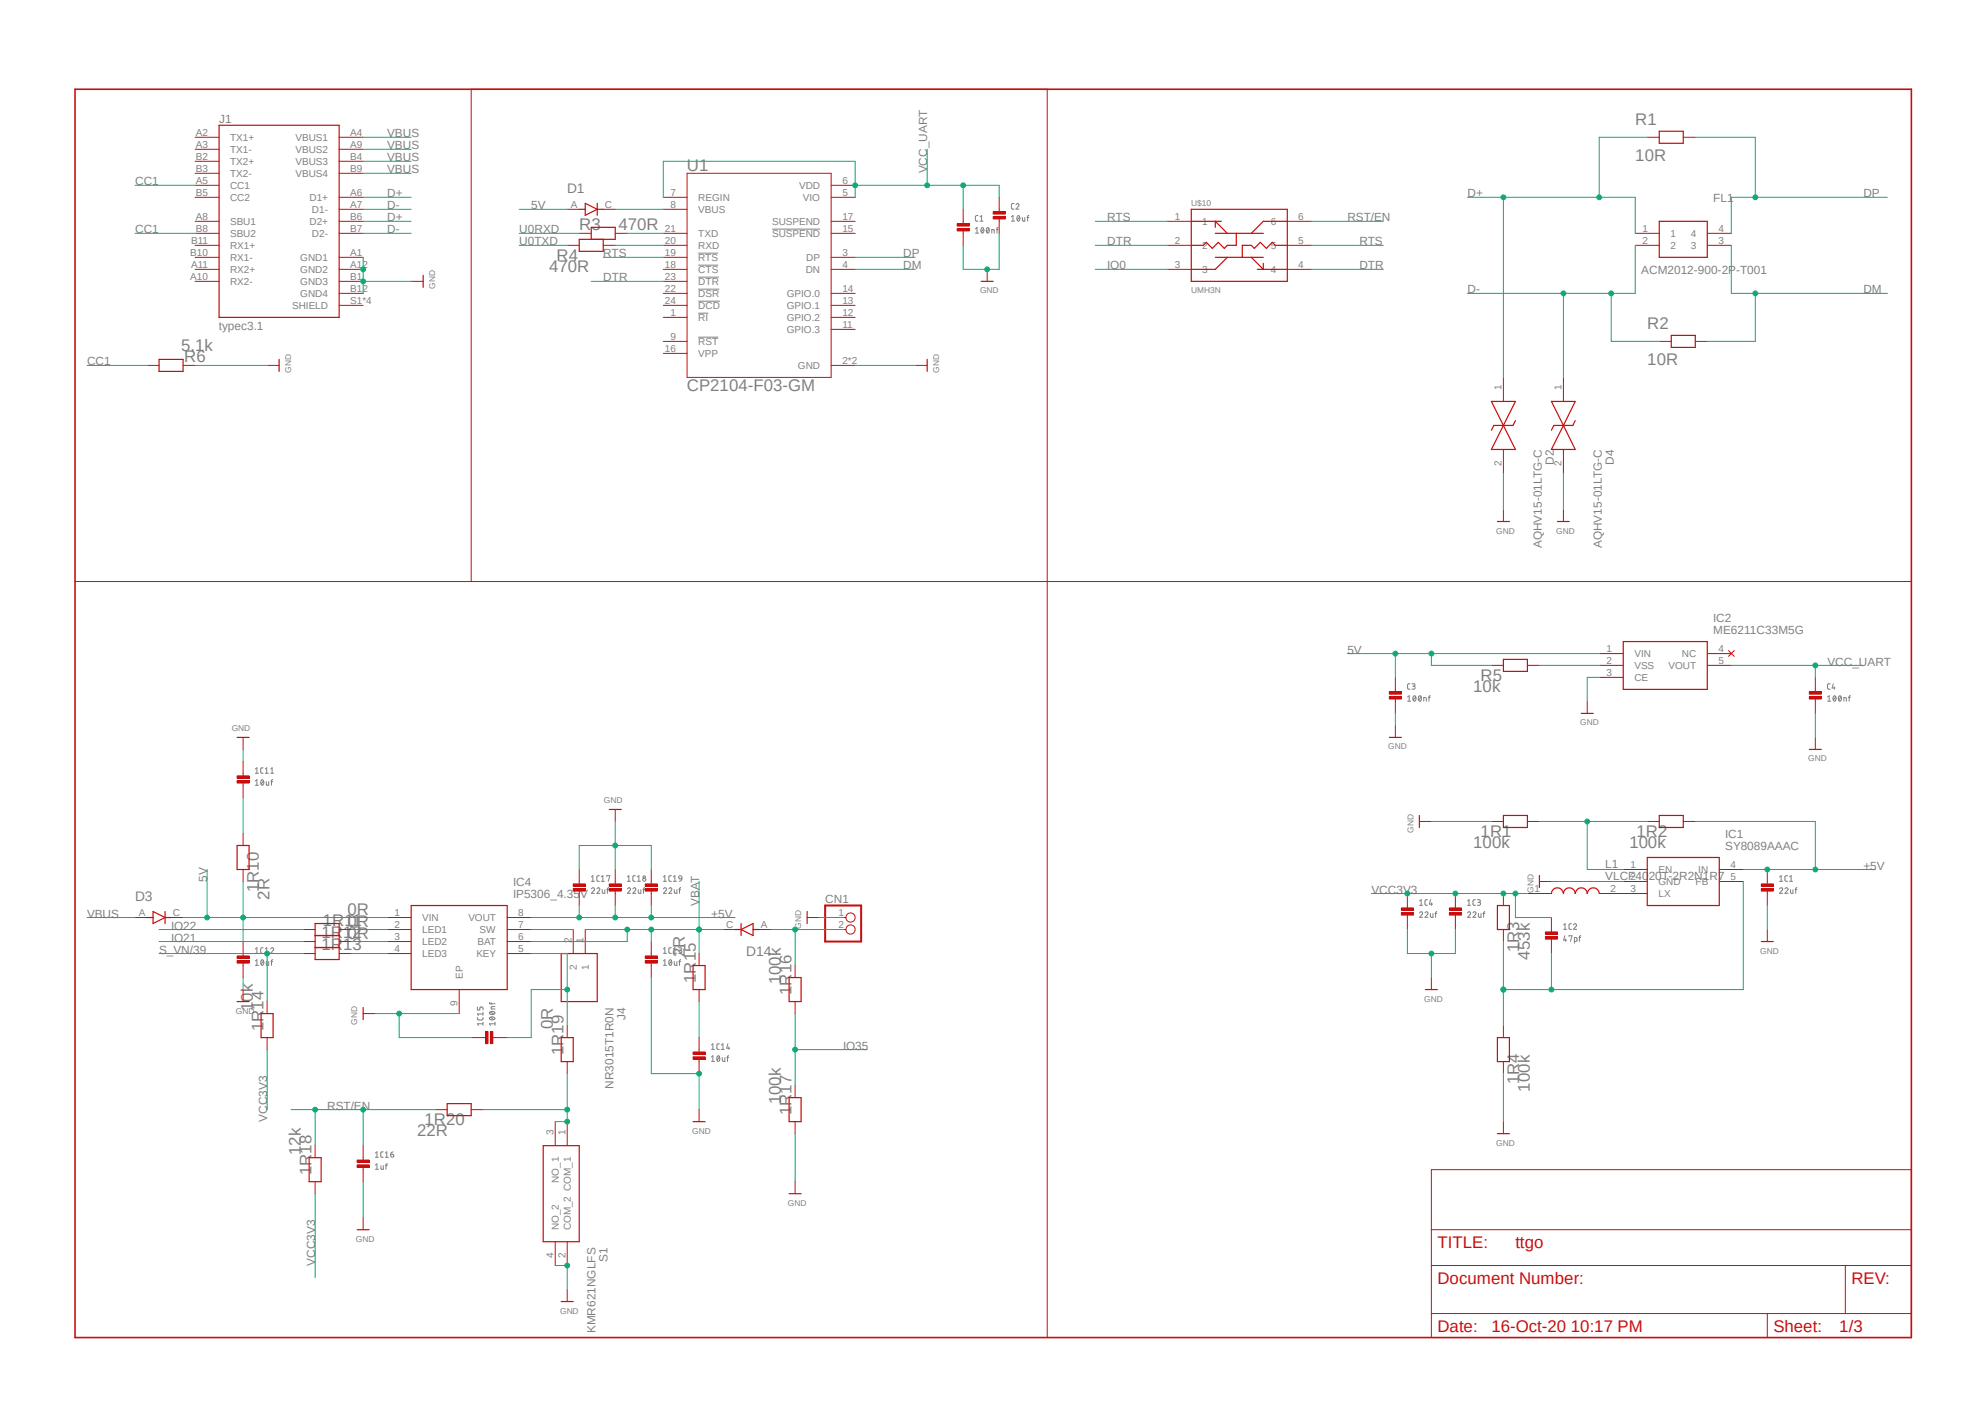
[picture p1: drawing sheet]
<svg xmlns="http://www.w3.org/2000/svg" width="420mm" height="297mm" viewBox="0 0 420 297" stroke-linecap="round" stroke-linejoin="round" font-family="sans-serif">
<path d="M15.4 18.6l389.4 264.9M404.8 18.6l-389.4 264.9" fill="none" stroke="#fff" stroke-width=".21"/>
<g fill="none" stroke="#808080" stroke-width=".21">
<path d="M147.7 56.1h4.3M147.7 53.6h4.2M147.7 58.6h4.4M163.4 48.5h10.1M206.4 48.4l.3-.3v1.2M206.4 49.3h.7M206.9 45.6l-.4 .1-.1 .2v.8l.5 .1M207.3 46.8h.7M207.3 45.9l.4-.3v1.2M207.7 48.2a.56 .56 0 0 1 .5 .5 .56 .56 0 0 1-.5 .6l-.2-.6zM208.1 48.4l-.5 .7M208.9 48.2a.56 .56 0 0 1 .4 .5 .56 .56 0 0 1-.4 .6l-.2-.6z"/>
<path d="M209.3 48.4l-.6 .7M209.8 49.3v-.7h.5l.1 .7M210.8 48.6h.4M211.2 48.1l-.3 .2v1M214 45.9l.3-.3v1.2M214 46.8h.7M214.5 43.1h-.4l-.1 .2v.8l.5 .1M215 43.3l.2-.2h.3l.1 .4-.6 .7h.6M215.3 45.6a.56 .56 0 0 1 .5 .6 .56 .56 0 0 1-.5 .5l-.2-.5zM215.7 45.9l-.5 .6M216.3 46v.6l.2 .2h.3v-.8M217.3 46h.4"/>
<path d="M217.7 45.6l-.3 .2v1M147.7 61.2h4.5M147.7 63.7h4.6M147.7 71.3h4.3M147.7 66.3h2.2M297.8 147.4l.4-.2v1.1M297.8 148.3h.6M298.3 144.7h-.4l-.1 .2 .1 .8 .4 .1M298.7 144.7h.5l.2 .1-.1 .3-.4 .1M299 147.3l.1-.1a.57 .57 0 0 1 .6 .5 .57 .57 0 0 1-.4 .6l-.3-.3zM299.1 145.2a.32 .32 0 0 1 .3 .3 .32 .32 0 0 1-.3 .3h-.4M299.6 147.4l-.6 .7"/>
<path d="M300.3 147.2a.57 .57 0 0 1 .5 .5 .57 .57 0 0 1-.4 .6l-.3-.3zM300.7 147.4l-.6 .7M301.2 148.3v-.7h.5l.1 .7M302.2 147.6h.4M302.6 147.2l-.3 .2v.9M386.7 148.3h.6M386.7 147.4l.3-.2v1.1M387.2 144.7h-.4l-.1 .2v.8l.5 .1M387.9 144.7l-.3 .8h.7M387.9 147.3l.1-.1a.53 .53 0 0 1 .5 .6 .53 .53 0 0 1-.5 .5l-.2-.6zM388.1 145.3v.5M388.4 147.4l-.5 .7"/>
<path d="M389.2 147.2a.53 .53 0 0 1 .4 .6 .53 .53 0 0 1-.4 .5l-.2-.6zM389.6 147.4l-.6 .7M390.1 148.3v-.7h.5l.1 .7M391.1 147.6h.4M391.5 147.2l-.3 .2v.9M54 165.2l.4-.3v1.2M54 162.7l.4-.3v1.2M54 166.1h.7M54 163.6h.7M55.2 165.1l.3-.2a.61 .61 0 0 1 .3 .6 .61 .61 0 0 1-.4 .6l-.2-.6zM55.7 162.4l-.5 .1v.2v.7l.5 .2M55.8 165.2l-.6 .7"/>
<path d="M56.1 163.6h.7M56.1 162.7l.3-.3v1.2M56.3 165.4v.6l.2 .1h.4v-.7M57.3 163.6h.6M57.3 162.7l.3-.3v1.2M57.3 165.4h.4M57.7 164.9l-.3 .2v1M125.1 188a.33 .33 0 0 1 .5-.2 .33 .33 0 0 1 .1 .5l-.6 .7h.7M125.1 186.4h.7M125.1 185.5l.3-.2v1.1M126.3 188a.33 .33 0 0 1 .5-.2 .33 .33 0 0 1 0 .5l-.5 .7h.6M126.8 185.3h-.3l-.2 .2v.8l.5 .1"/>
<path d="M127.2 186.4h.7M127.2 185.5l.4-.2v1.1M127.4 188.2v.6l.2 .2h.4v-.8M128.4 185.4v-.1h.6l-.3 1.1M128.4 188.2h.4M128.8 187.8l-.3 .2v1M132.8 188a.33 .33 0 0 1 .4-.2 .33 .33 0 0 1 .1 .5l-.5 .7h.6M132.8 186.4h.6M132.8 185.5l.3-.2v1.1M133.9 188a.33 .33 0 0 1 .5-.2 .33 .33 0 0 1 .1 .5l-.6 .7h.6M134.4 185.3h-.5v.2v.8l.5 .1M134.8 186.4h.7"/>
<path d="M134.8 185.5l.4-.2v1.1M135 188.2v.6l.3 .2h.3v-.8M136 188.2h.4M136.4 187.8l-.3 .2v1M140.4 188a.33 .33 0 0 1 .5-.2 .33 .33 0 0 1 0 .5l-.5 .7h.6M140.4 185.5l.3-.2v1.1M140.4 186.4h.6M141.5 188a.33 .33 0 0 1 .5-.2 .33 .33 0 0 1 .1 .5l-.6 .7h.7M142 185.3h-.4l-.1 .2v.8l.5 .1M142.5 186.4h.6M142.5 185.5l.3-.2v1.1M142.7 188.2v.6l.2 .2h.3v-.8"/>
<path d="M143.6 185.4a.34 .34 0 0 1 .4-.1 .34 .34 0 0 1 .3 .3v.3h-.5l-.2-.1zM143.6 188.2h.4M144 187.8l-.2 .2v1M144.3 185.9l-.2 .4-.4 .1M300.4 193.1a.33 .33 0 0 1 .4-.2 .33 .33 0 0 1 .1 .5l-.5 .7h.6M300.4 191.5h.6M300.4 190.6l.3-.3v1.2M301.5 193.1a.33 .33 0 0 1 .5-.2 .33 .33 0 0 1 0 .5l-.5 .7h.6M302 190.3l-.4 .1-.1 .2v.8l.5 .1M302.6 193.3v.5l.3 .3h.3v-.8M302.7 190.3l-.3 1h.7M302.9 191v.5"/>
<path d="M303.6 193.3h.4M304 192.9l-.3 .2v1M310.5 193.1a.33 .33 0 0 1 .5-.2 .33 .33 0 0 1 .1 .5l-.6 .7h.6M310.5 190.6l.3-.3v1.2M310.5 191.5h.6M311.7 193.1a.33 .33 0 0 1 .4-.2 .33 .33 0 0 1 .1 .5l-.5 .7h.6M312.2 190.3l-.5 .1v.2v.8l.5 .1M312.6 190.3l.5 .1 .1 .1-.1 .3-.4 .1M312.8 193.3v.5l.2 .3h.4v-.8M312.9 190.9h.2a.31 .31 0 0 1 .2 .4 .31 .31 0 0 1-.4 .2h-.3M313.8 193.3h.4M314.2 192.9l-.3 .2v1"/>
<path d="M330.8 195.7l.3-.3v1.2M330.8 196.6h.7M331.1 198l-.3 .9h.7M331.3 198.6v.5M332 198.1v-.1h.6l-.3 1.1M332.5 195.4l-.5 .1v.2v.8l.5 .1M332.9 195.7a.33 .33 0 0 1 .5-.3 .33 .33 0 0 1 .1 .6l-.6 .6h.7M333.1 199.1h.5l.1-.6-.2-.2h-.4v1.2M334.1 198.3h.3M334.4 198l-.2 .2v.9M376.5 188a.33 .33 0 0 1 .5-.2 .33 .33 0 0 1 .1 .5l-.6 .7h.7M376.5 185.5l.4-.2v1.1"/>
<path d="M376.5 186.4h.7M377.7 188a.33 .33 0 0 1 .4-.2 .33 .33 0 0 1 .1 .5l-.5 .7h.6M378.2 185.3h-.5v.2v.8l.5 .1M378.6 186.4h.7M378.6 185.5l.4-.2v1.1M378.8 188.2v.6l.3 .2h.2v-.8M379.8 188.2h.4M380.2 187.8l-.3 .2v1M54 200.7l.4-.2v1.2M54 203.3l.4-.3v1.2M54 204.2h.7M54 201.7h.7"/>
<path d="M55.2 203.2l.2-.1a.56 .56 0 0 1 .4 .5 .56 .56 0 0 1-.4 .6l-.2-.6zM55.7 200.5h-.3l-.2 .2v.8l.5 .2M55.8 203.3l-.6 .7M56.1 200.7l.3-.2v1.2M56.1 201.7h.7M56.3 203.4v.7l.2 .1h.4v-.8M57.3 200.7l.1-.2h.4l.1 .4-.6 .8h.6M57.3 203.4h.4M57.7 203l-.3 .2v1M101 215.3l.1 .4 .2 .1 .7-.1 .2-.4M101 213v.7h.5l.1-.6 .2-.1 .4 .1v.6M102.2 216.6h-1.2l.3 .3"/>
<path d="M102.2 214.2v.6M102.2 216.2v.7M102.2 214.5h-1.2l.3 .3M103.5 212.1l.3 .2h.9M103.6 215.3l.5-.2 .6 .3a.61 .61 0 0 1-.6 .4 .61 .61 0 0 1-.5-.5zM103.6 214.2l.5-.2 .6 .3a.61 .61 0 0 1-.6 .3 .61 .61 0 0 1-.5-.4zM103.8 215.2l.6 .5M103.8 214l.6 .5M103.9 212.1v.4M104.7 212.9h-.6l-.2 .2v.3h.8M104.7 216.6h-1.2l.3 .3M104.7 216.2v.7"/>
<path d="M140.4 204.2h.6M140.4 203.3l.3-.3v1.2M140.4 200.7l.3-.2v1.2M140.4 201.7h.6M141.7 203.1l.1-.1a.69 .69 0 0 1 0 1.2l-.3-.4zM142 200.5l-.4 .1-.1 .1v.8l.5 .2M142.1 203.3l-.5 .7M142.5 201.7h.6M142.5 200.7l.3-.2v1.2M142.7 203.4v.6l.2 .2h.3v-.8M143.6 200.5l.6 .2-.1 .3h-.4M143.6 203.4h.4"/>
<path d="M143.9 201a.34 .34 0 0 1 .4 .3 .34 .34 0 0 1-.4 .4h-.3M144 203l-.2 .2v1M150.5 223.6l.3-.2v1.1M150.5 221.1l.3-.3v1.2M150.5 224.5h.7M150.5 222h.7M151.8 223.4h.2a.69 .69 0 0 1 0 1.1l-.3-.3zM152.2 220.8l-.5 .1v.2v.8l.5 .1M152.2 223.6l-.5 .6M152.6 222h.6M152.6 221.1l.4-.3v1.2M152.8 223.7v.6l.2 .2h.4v-.8"/>
<path d="M153.8 223.7h.4M154 220.8l-.2 .9h.6M154.2 223.4l-.3 .2v.9M154.2 221.4v.6M79.4 246.5l.4-.3v1.2M79.4 243.9l.4-.2v1.1M79.4 247.4h.7M79.4 244.8h.7M80.6 246.6l.1 .8h.4v-.8M81.1 243.7h-.3l-.2 .2v.8l.5 .1M81.5 246.6h.5M81.5 244.8h.7"/>
<path d="M81.5 243.9l.3-.2v1.1M82 246.2l-.3 .2v1M82.7 244.2h.4a.33 .33 0 0 1 .2 .3 .33 .33 0 0 1-.3 .3 .33 .33 0 0 1-.3-.3zM83.2 243.7l-.5 .2v.3"/>
<circle cx="136.3" cy="185.5" r=".25"/>
<circle cx="136.3" cy="186.1" r=".33"/>
</g>
<g fill="none" stroke="#c90d0c" stroke-width=".21">
<path d="M41.3 29h5.1M41.3 31.6h5.1M41.3 39.2h5.1M41.3 34.1h5.1M41.3 36.7h5.1M71.8 29h5M71.8 31.6h5M71.8 34.1h5M71.8 36.7h5M145.4 36.7h30.5v43.1h-30.5zM175.9 39.2h5M348.5 29h2.6"/>
<path d="M356.2 29h2.5M41.3 54.4h5.1M41.3 41.7h5.1M41.3 46.8h5.1M41.3 59.5h5.1M41.3 57h5.1M41.3 49.4h5.1M41.3 51.9h5.1M71.8 54.4h5M71.8 41.7h5M71.8 44.3h5M71.8 46.8h5"/>
<path d="M71.8 59.5h5M71.8 57h5M71.8 49.4h5M120 44.3h2.6M127.6 44.3h2.6M140.3 54.4h5.1M140.3 41.7h5.1M140.3 44.3h5.1M140.3 59.5h5.1M140.3 57h5.1M140.3 49.4h5.1M140.3 51.9h5.1"/>
<path d="M175.9 54.4h5M175.9 41.7h5M175.9 46.8h5M175.9 57h5M175.9 49.4h5M211.4 44.3v.7M211.4 46.1v.7M346 49.4h5.1M346 51.9h5.1M361.2 49.4h5.1M361.2 51.9h5.1M71.8 62.1h5"/>
<path d="M71.8 64.6h5M140.3 62.1h5.1M140.3 64.6h5.1M140.3 67.1h5.1M140.3 74.8h5.1M140.3 72.2h5.1M175.9 62.1h5M175.9 64.6h5M175.9 77.3h5M175.9 67.1h5M175.9 69.7h5M318.1 79.8v5.1"/>
<path d="M330.8 79.8v5.1M351.1 72.2h2.5M358.7 72.2h2.5M318.1 95.1v5.1M330.8 95.1v5.1M318.1 107.8v2.5M330.8 107.8v2.5M15.9 123h388.5M99.7 123v-104.1h121.9v264.1M343.5 183.9h5M343.5 186.5h5M343.5 189h5"/>
<path d="M363.8 183.9h5.1M363.8 186.5h5.1M117.5 237.3v5.1M120 237.3v5.1M117.5 262.7v5M120 262.7v5"/>
</g>
<g fill="none" stroke="#c90d0c" stroke-width=".25">
<path d="M46.4 26.5h25.4v40.6h-25.4zM351.1 27.8h5.1v2.5h-5.1zM122.6 44.3h1.2M123.8 43l2.6 1.3-2.6 1.3zM126.4 43v2.6M126.4 44.3h1.2M351.1 46.8h10.1v7.6h-10.1zM353.6 71h5.1v2.5h-5.1zM315.6 84.9l5 10.2h-5l5-10.2zM320.6 89l-.5 1h-4l-.5 1M328.3 84.9h5l-2.5 5.1zM330.8 90l2.5 5.1h-5z"/>
<path d="M333.3 89l-.5 1h-4l-.5 1M316.8 110.3h2.6M329.5 110.3h2.5M348.5 181.4h15.3v10.2h-15.3zM114.9 242.4h7.7v20.3h-7.7z"/>
</g>
<path d="M210.1 45.8h2.6v.5h-2.6z" fill-rule="evenodd" fill="#c90d0c"/>
<path d="M210.1 45.8h2.6v.5h-2.6z" fill="none" stroke="#c90d0c" stroke-width=".21"/>
<path d="M210.1 44.8h2.6v.5h-2.6z" fill-rule="evenodd" fill="#c90d0c"/>
<g fill="none" stroke="#c90d0c" stroke-width=".21">
<path d="M87 59.5h2.5M120 51.9h2.6M122.6 49.4h2.5M127.6 51.9h2.6M130.2 49.4h2.5M208.9 57v2.5M210.1 44.8h2.6v.5h-2.6zM211.4 41.7v2.6M211.4 46.8v2.6M247 51.9h5.1M247 46.8h5.1M247 57h5.1"/>
<path d="M272.4 51.9h5.1M272.4 46.8h5.1M272.4 57h5.1M31.1 77.3h2.6M38.7 77.3h2.6M56.5 77.3h2.6M193.6 77.3h2.6M338.4 138.3h5.1M361.2 138.3h5.1M365.7 137.6l1.2 1.3M366.9 137.6l-1.2 1.3M295.2 153.5v2.5"/>
<path d="M315.6 140.8h2.5M323.2 140.8h2.5M335.8 148.4v2.5M338.4 140.8h5.1M338.4 143.3h5.1M361.2 140.8h5.1M384.1 156v2.5M315.6 173.8h2.5M323.2 173.8h2.5M348.5 173.8h2.6M356.2 173.8h2.5M307.9 191.6v.7"/>
<path d="M307.9 193.3v.8M318.1 189v2.6M318.1 196.6v2.6M318.1 217v2.5M318.1 224.6v2.5"/>
</g>
<g fill="none" stroke="#c90d0c" stroke-width=".25">
<path d="M89.5 58.3v2.5M125.1 50.6v-2.5h5.1v2.5h-7.6v2.6h5v-2.6M207.6 59.5h2.5M252.1 44.3h20.3v15.2h-20.3zM252.1 46.8h6.3M257.1 48.1v-1.3l2.6 2.6M257.1 49.4h10.2M257.1 54.4h10.2M259.7 54.4l-2.6 2.6h-5M261.6 49.4v2.5h-1.9l-.7 .6-1.2-1.2-1.3 1.2-1.3-1.2-.6 .6h-2.5M264.8 54.4l2.5 2.6v-1.3M266 57h6.4"/>
<path d="M272.4 46.8h-5.1l-2.5 2.6M272.4 51.9h-2.6l-.6-.6-1.3 1.2-1.2-1.2-1.3 1.2-.6-.6h-2v2.5M33.7 76h5v2.6h-5zM59.1 76v2.6M196.2 76v2.6M318.1 139.5h5.1v2.5h-5.1zM343.5 135.7h17.7v10.1h-17.7zM294 156h2.5M334.6 150.9h2.5M382.8 158.5h2.6M318.1 172.5h5.1v2.5h-5.1zM351.1 172.5h5.1v2.5h-5.1z"/>
<path d="M316.8 191.6h2.6v5h-2.6zM316.8 219.5h2.6v5.1h-2.6z"/>
</g>
<path d="M306.7 193.1h2.5v.5h-2.5z" fill-rule="evenodd" fill="#c90d0c"/>
<path d="M306.7 193.1h2.5v.5h-2.5z" fill="none" stroke="#c90d0c" stroke-width=".21"/>
<path d="M306.7 192.1h2.5v.5h-2.5z" fill-rule="evenodd" fill="#c90d0c"/>
<path d="M306.7 192.1h2.5v.5h-2.5zM307.9 189v2.6M307.9 194.1v2.5M373.9 186.5v.7M373.9 188.3v.7" fill="none" stroke="#c90d0c" stroke-width=".21"/>
<path d="M372.7 188h2.5v.5h-2.5z" fill-rule="evenodd" fill="#c90d0c"/>
<path d="M372.7 188h2.5v.5h-2.5z" fill="none" stroke="#c90d0c" stroke-width=".21"/>
<path d="M372.7 187h2.5v.5h-2.5z" fill-rule="evenodd" fill="#c90d0c"/>
<path d="M297.8 191.6v.7M297.8 193.3v.8M372.7 187h2.5v.5h-2.5zM373.9 183.9v2.6M373.9 189v2.6" fill="none" stroke="#c90d0c" stroke-width=".21"/>
<path d="M296.5 193.1h2.5v.5h-2.5z" fill-rule="evenodd" fill="#c90d0c"/>
<path d="M296.5 193.1h2.5v.5h-2.5z" fill="none" stroke="#c90d0c" stroke-width=".21"/>
<path d="M296.5 192.1h2.5v.5h-2.5z" fill-rule="evenodd" fill="#c90d0c"/>
<g fill="none" stroke="#c90d0c" stroke-width=".21">
<path d="M51.4 163.6v.8M51.4 165.4v.8M51.4 176.3v2.6M300.3 173.8h2.6M28.6 194.1h2.5M36.2 194.1h2.5M51.4 183.9v2.6M81.9 194.1h5.1M81.9 196.6h5.1M81.9 199.2h5.1M107.3 194.1h5.1M107.3 196.6h5.1"/>
<path d="M107.3 199.2h5.1M296.5 192.1h2.5v.5h-2.5zM297.8 189v2.6M297.8 194.1v2.5M373.9 196.6v2.6M81.9 201.7h5.1M97.2 209.3v5.1M107.3 201.7h5.1M302.9 206.8v2.5M318.1 237.3v2.5"/>
</g>
<path d="M50.2 178.9h2.5v5h-2.5zM300.3 172.5v2.5M31.1 194.1h1.3M32.4 192.8l2.5 1.3-2.5 1.3zM34.9 192.8v2.6M34.9 194.1h1.3M87 191.6h20.3v17.7h-20.3zM372.7 199.2h2.5M301.6 209.3h2.5M316.8 239.8h2.6" fill="none" stroke="#c90d0c" stroke-width=".25"/>
<path d="M50.2 165.1h2.5v.6h-2.5z" fill-rule="evenodd" fill="#c90d0c"/>
<path d="M50.2 165.1h2.5v.6h-2.5z" fill="none" stroke="#c90d0c" stroke-width=".21"/>
<path d="M50.2 164.1h2.5v.5h-2.5z" fill-rule="evenodd" fill="#c90d0c"/>
<path d="M50.2 164.1h2.5v.5h-2.5zM51.4 161.1v2.5M51.4 166.2v2.5M51.4 201.7v.8M51.4 203.5v.8" fill="none" stroke="#c90d0c" stroke-width=".21"/>
<path d="M50.2 203.2h2.5v.6h-2.5z" fill-rule="evenodd" fill="#c90d0c"/>
<path d="M50.2 203.2h2.5v.6h-2.5z" fill="none" stroke="#c90d0c" stroke-width=".21"/>
<path d="M50.2 202.2h2.5v.5h-2.5z" fill-rule="evenodd" fill="#c90d0c"/>
<g fill="none" stroke="#c90d0c" stroke-width=".21">
<path d="M51.4 199.2v2.5M64.1 196.6h2.6M64.1 199.2h2.6M71.8 196.6h2.5M71.8 199.2h2.5M50.2 202.2h2.5v.5h-2.5zM51.4 204.3v2.5M56.5 211.9v2.5M56.5 219.5v2.5M64.1 201.7h2.6M71.8 201.7h2.5M137.8 201.7v.8"/>
<path d="M137.8 203.5v.8"/>
</g>
<path d="M66.7 197.9h5.1M66.7 195.4h5.1v7.6h-5.1zM55.2 214.4h2.6v5.1h-2.6zM66.7 200.4h5.1" fill="none" stroke="#c90d0c" stroke-width=".25"/>
<path d="M136.5 203.2h2.6v.6h-2.6z" fill-rule="evenodd" fill="#c90d0c"/>
<path d="M136.5 203.2h2.6v.6h-2.6z" fill="none" stroke="#c90d0c" stroke-width=".21"/>
<path d="M136.5 202.2h2.6v.5h-2.6z" fill-rule="evenodd" fill="#c90d0c"/>
<path d="M137.8 199.2v2.5M136.5 202.2h2.6v.5h-2.6zM137.8 204.3v2.5M147.9 222v.8M147.9 223.8v.8" fill="none" stroke="#c90d0c" stroke-width=".21"/>
<path d="M146.6 223.6h2.6v.5h-2.6z" fill-rule="evenodd" fill="#c90d0c"/>
<path d="M146.6 223.6h2.6v.5h-2.6z" fill="none" stroke="#c90d0c" stroke-width=".21"/>
<path d="M146.6 222.5h2.6v.6h-2.6z" fill-rule="evenodd" fill="#c90d0c"/>
<g fill="none" stroke="#c90d0c" stroke-width=".21">
<path d="M51.4 156v2.5M130.2 171.2v2.6M122.6 186.5v.7M122.6 188.3v.7M153 196.6h2.5M160.6 196.6h2.6M76.8 214.4h2.6M120 217v2.5M147.9 201.7v2.6M147.9 209.3v2.6M147.9 219.5v2.5M168.2 204.3v2.5"/>
<path d="M168.2 211.9v2.5M92.1 234.7h2.5M99.7 234.7h2.5M120 224.6v2.5M146.6 222.5h2.6v.6h-2.6zM147.9 224.6v2.5M147.9 234.7v2.6M168.2 229.7v2.5M168.2 237.3v2.5M66.7 242.4v2.5M66.7 250v2.5M76.8 257.6v2.5"/>
<path d="M168.2 250v2.5M120 272.8v2.5"/>
</g>
<g fill="none" stroke="#c90d0c" stroke-width=".25">
<path d="M50.2 156h2.5M128.9 171.2h2.5M155.5 196.6h1.3M156.8 196.6l2.5-1.2v2.5zM156.8 195.4v2.5M159.3 196.6h1.3M76.8 213.1v2.6M118.7 219.5h2.6v5.1h-2.6zM146.6 204.3h2.6v5h-2.6zM167 206.8h2.5v5.1h-2.5zM94.6 233.5h5.1v2.5h-5.1zM146.6 237.3h2.6"/>
<path d="M167 232.2h2.5v5.1h-2.5zM65.4 244.9h2.5v5.1h-2.5zM167 252.5h2.5M75.6 260.1h2.5M118.7 275.3h2.6"/>
</g>
<path d="M121.3 188h2.5v.5h-2.5z" fill-rule="evenodd" fill="#c90d0c"/>
<path d="M121.3 188h2.5v.5h-2.5z" fill="none" stroke="#c90d0c" stroke-width=".21"/>
<path d="M121.3 187h2.5v.5h-2.5z" fill-rule="evenodd" fill="#c90d0c"/>
<path d="M121.3 187h2.5v.5h-2.5zM122.6 183.9v2.6M122.6 189v2.6M130.2 186.5v.7M130.2 188.3v.7" fill="none" stroke="#c90d0c" stroke-width=".21"/>
<path d="M128.9 188h2.5v.5h-2.5z" fill-rule="evenodd" fill="#c90d0c"/>
<path d="M128.9 188h2.5v.5h-2.5z" fill="none" stroke="#c90d0c" stroke-width=".21"/>
<path d="M128.9 187h2.5v.5h-2.5z" fill-rule="evenodd" fill="#c90d0c"/>
<path d="M128.9 187h2.5v.5h-2.5zM130.2 183.9v2.6M130.2 189v2.6M137.8 186.5v.7M137.8 188.3v.7" fill="none" stroke="#c90d0c" stroke-width=".21"/>
<path d="M136.5 188h2.6v.5h-2.6z" fill-rule="evenodd" fill="#c90d0c"/>
<path d="M136.5 188h2.6v.5h-2.6z" fill="none" stroke="#c90d0c" stroke-width=".21"/>
<path d="M136.5 187h2.6v.5h-2.6z" fill-rule="evenodd" fill="#c90d0c"/>
<g fill="none" stroke="#c90d0c" stroke-width=".21">
<path d="M136.5 187h2.6v.5h-2.6zM137.8 183.9v2.6M137.8 189v2.6M170.8 194.1h2.5M51.4 209.3v2.6M76.8 244.9v.8M76.8 246.7v.7M302.9 247.4h101.5v35.6h-101.5zM302.9 267.7h101.5M302.9 277.9h101.5M302.9 260.1h101.5M373.9 277.9v5.1"/>
<path d="M390.4 267.7v10.2"/>
</g>
<path d="M170.8 192.8v2.6M50.2 211.9h2.5" fill="none" stroke="#c90d0c" stroke-width=".25"/>
<path d="M15.9 18.9h388.5v264.1h-388.5z" fill="none" stroke="#c90d0c" stroke-width=".34"/>
<path d="M75.6 246.4h2.5v.5h-2.5z" fill-rule="evenodd" fill="#c90d0c"/>
<path d="M75.6 246.4h2.5v.5h-2.5z" fill="none" stroke="#c90d0c" stroke-width=".21"/>
<path d="M75.6 245.4h2.5v.5h-2.5z" fill-rule="evenodd" fill="#c90d0c"/>
<path d="M328.3 196.6v.8M328.3 198.4v.8M75.6 245.4h2.5v.5h-2.5zM76.8 242.4v2.5M76.8 247.4v2.6" fill="none" stroke="#c90d0c" stroke-width=".21"/>
<path d="M327 198.2h2.5v.5h-2.5z" fill-rule="evenodd" fill="#c90d0c"/>
<path d="M327 198.2h2.5v.5h-2.5z" fill="none" stroke="#c90d0c" stroke-width=".21"/>
<path d="M327 197.1h2.5v.6h-2.5z" fill-rule="evenodd" fill="#c90d0c"/>
<path d="M295.2 145.8v.8M295.2 147.6v.8M327 197.1h2.5v.6h-2.5zM328.3 194.1v2.5M328.3 199.2v2.5" fill="none" stroke="#c90d0c" stroke-width=".21"/>
<path d="M294 147.4h2.5v.5h-2.5z" fill-rule="evenodd" fill="#c90d0c"/>
<path d="M294 147.4h2.5v.5h-2.5z" fill="none" stroke="#c90d0c" stroke-width=".21"/>
<path d="M294 146.3h2.5v.6h-2.5z" fill-rule="evenodd" fill="#c90d0c"/>
<path d="M294 146.3h2.5v.6h-2.5zM295.2 143.3v2.5M295.2 148.4v2.5M384.1 145.8v.8M384.1 147.6v.8" fill="none" stroke="#c90d0c" stroke-width=".21"/>
<path d="M382.8 147.4h2.6v.5h-2.6z" fill-rule="evenodd" fill="#c90d0c"/>
<path d="M382.8 147.4h2.6v.5h-2.6z" fill="none" stroke="#c90d0c" stroke-width=".21"/>
<path d="M382.8 146.3h2.6v.6h-2.6z" fill-rule="evenodd" fill="#c90d0c"/>
<path d="M203.8 46.8v.8M203.8 48.6v.8M382.8 146.3h2.6v.6h-2.6zM384.1 143.3v2.5M384.1 148.4v2.5" fill="none" stroke="#c90d0c" stroke-width=".21"/>
<path d="M202.5 48.3h2.6v.6h-2.6z" fill-rule="evenodd" fill="#c90d0c"/>
<path d="M202.5 48.3h2.6v.6h-2.6z" fill="none" stroke="#c90d0c" stroke-width=".21"/>
<path d="M202.5 47.3h2.6v.5h-2.6z" fill-rule="evenodd" fill="#c90d0c"/>
<g fill="none" stroke="#c90d0c" stroke-width=".21">
<path d="M202.5 47.3h2.6v.5h-2.6zM203.8 44.3v2.5M203.8 49.4v2.5M121.3 196.6v5.1M123.8 196.6v5.1M178.4 194.1h.6M178.4 196.6h.6M323.2 189h5.1M325.7 186.5h2.6M338.4 189h5.1M102.2 219.5h.8M104 219.5h.8"/>
<circle cx="180" cy="196.6" r=".98"/>
<circle cx="180" cy="194.1" r=".98"/>
</g>
<path d="M325.7 185.2v2.5M328.3 189a1.27 1.27 0 0 1 1.2-1.2 1.27 1.27 0 0 1 1.3 1.2 1.25 1.25 0 0 1 1.2-1.2 1.25 1.25 0 0 1 1.3 1.2 1.27 1.27 0 0 1 1.3-1.2 1.27 1.27 0 0 1 1.2 1.2 1.27 1.27 0 0 1 1.3-1.2 1.27 1.27 0 0 1 1.3 1.2M118.7 201.7h7.7v10.2h-7.7z" fill="none" stroke="#c90d0c" stroke-width=".25"/>
<path d="M174.6 191.6h7.6v7.6h-7.6z" fill="none" stroke="#c90d0c" stroke-width=".42"/>
<path d="M103.8 218.2h.5v2.6h-.5z" fill-rule="evenodd" fill="#c90d0c"/>
<path d="M103.8 218.2h.5v2.6h-.5z" fill="none" stroke="#c90d0c" stroke-width=".21"/>
<path d="M102.7 218.2h.6v2.6h-.6z" fill-rule="evenodd" fill="#c90d0c"/>
<path d="M99.7 219.5h2.5M102.7 218.2h.6v2.6h-.6zM104.8 219.5h2.5" fill="none" stroke="#c90d0c" stroke-width=".21"/>
<path d="M358.7 29h12.7v12.7M399.3 41.7h-33v7.7" fill="none" stroke="#0dab76" stroke-width=".21"/>
<circle cx="371.4" cy="41.7" r=".51" fill="#0dab76"/>
<g fill="none" stroke="#0dab76" stroke-width=".21">
<path d="M348.5 29h-10.1v12.7h-27.9M180.9 54.4h12.7M318.1 41.7v38.1"/>
<circle cx="371.4" cy="41.7" r=".51"/>
</g>
<circle cx="318.1" cy="41.7" r=".51" fill="#0dab76"/>
<g fill="none" stroke="#0dab76" stroke-width=".21">
<path d="M338.4 41.7h7.6v7.7"/>
<circle cx="318.1" cy="41.7" r=".51"/>
</g>
<circle cx="338.4" cy="41.7" r=".51" fill="#0dab76"/>
<g fill="none" stroke="#0dab76" stroke-width=".21">
<path d="M76.8 41.7h10.2M76.8 46.8h10.2M310.5 62.1h30.4v10.1h10.2M330.8 62.1v17.7"/>
<circle cx="338.4" cy="41.7" r=".51"/>
</g>
<circle cx="330.8" cy="62.1" r=".51" fill="#0dab76"/>
<g fill="none" stroke="#0dab76" stroke-width=".21">
<path d="M346 51.9v10.2h-5.1"/>
<circle cx="330.8" cy="62.1" r=".51"/>
</g>
<circle cx="340.9" cy="62.1" r=".51" fill="#0dab76"/>
<g fill="none" stroke="#0dab76" stroke-width=".21">
<path d="M76.8 44.3h10.2M76.8 49.4h10.2M366.3 51.9v10.2h33M371.4 62.1v10.1h-10.2"/>
<circle cx="340.9" cy="62.1" r=".51"/>
</g>
<circle cx="371.4" cy="62.1" r=".51" fill="#0dab76"/>
<g fill="none" stroke="#0dab76" stroke-width=".21">
<path d="M180.9 57h12.7M211.4 49.4v7.6h-7.6v-5.1M318.1 100.2v7.6M330.8 100.2v7.6"/>
<circle cx="371.4" cy="62.1" r=".51"/>
</g>
<circle cx="208.9" cy="57" r=".51" fill="#0dab76"/>
<g fill="none" stroke="#0dab76" stroke-width=".21">
<path d="M76.8 54.4v5.1M180.9 77.3h12.7M295.2 150.9v2.6M338.4 143.3h-2.6v5.1"/>
<circle cx="208.9" cy="57" r=".51"/>
</g>
<circle cx="76.8" cy="57" r=".51" fill="#0dab76"/>
<g fill="none" stroke="#0dab76" stroke-width=".21">
<path d="M76.8 59.5v2.6"/>
<circle cx="76.8" cy="57" r=".51"/>
</g>
<circle cx="76.8" cy="59.5" r=".51" fill="#0dab76"/>
<g fill="none" stroke="#0dab76" stroke-width=".21">
<path d="M76.8 59.5h10.2M41.3 77.3h15.2M297.8 196.6v5.1h10.1v-5.1M373.9 191.6v5M302.9 201.7v5.1M318.1 227.1v10.2"/>
<circle cx="76.8" cy="59.5" r=".51"/>
</g>
<circle cx="302.8" cy="201.7" r=".51" fill="#0dab76"/>
<g fill="none" stroke="#0dab76" stroke-width=".21">
<path d="M302.9 173.8h12.7M79.4 214.4h17.8M84.5 214.4v5.1h15.2"/>
<circle cx="302.8" cy="201.7" r=".51"/>
</g>
<circle cx="84.5" cy="214.4" r=".51" fill="#0dab76"/>
<g fill="none" stroke="#0dab76" stroke-width=".21">
<path d="M51.4 158.5v2.6M76.8 250v7.6M117.5 267.7h2.5v5.1"/>
<circle cx="84.5" cy="214.4" r=".51"/>
</g>
<circle cx="120" cy="267.7" r=".51" fill="#0dab76"/>
<g fill="none" stroke="#0dab76" stroke-width=".21">
<path d="M137.8 206.8v20.3h10.1v7.6"/>
<circle cx="120" cy="267.7" r=".51"/>
</g>
<circle cx="147.9" cy="227.1" r=".51" fill="#0dab76"/>
<g fill="none" stroke="#0dab76" stroke-width=".21">
<path d="M130.2 178.9v5M122.6 183.9v-5h15.2v5M168.2 239.8v10.2"/>
<circle cx="147.9" cy="227.1" r=".51"/>
</g>
<circle cx="130.2" cy="178.9" r=".51" fill="#0dab76"/>
<g fill="none" stroke="#0dab76" stroke-width=".21">
<path d="M140.3 41.7v-7.6h40.6v7.6M384.1 150.9v5.1M130.2 173.8v5.1M173.3 194.1h5.1M328.3 186.5h15.2M51.4 206.8v2.5"/>
<circle cx="130.2" cy="178.9" r=".51"/>
</g>
<circle cx="180.9" cy="39.2" r=".51" fill="#0dab76"/>
<g fill="none" stroke="#0dab76" stroke-width=".21">
<path d="M180.9 39.2h30.5v2.5M196.2 31.6v7.6"/>
<circle cx="180.9" cy="39.2" r=".51"/>
</g>
<circle cx="196.2" cy="39.2" r=".51" fill="#0dab76"/>
<g fill="none" stroke="#0dab76" stroke-width=".21">
<path d="M203.8 39.2v5.1"/>
<circle cx="196.2" cy="39.2" r=".51"/>
</g>
<circle cx="203.8" cy="39.2" r=".51" fill="#0dab76"/>
<g fill="none" stroke="#0dab76" stroke-width=".21">
<path d="M366.3 140.8h28M384.1 140.8v2.5"/>
<circle cx="203.8" cy="39.2" r=".51"/>
</g>
<circle cx="384.1" cy="140.8" r=".51" fill="#0dab76"/>
<g fill="none" stroke="#0dab76" stroke-width=".21">
<path d="M109.9 44.3h10.1M109.9 51.9h10.1M109.9 49.4h12.7M125.1 59.5h15.2M127.6 54.4h12.7M130.2 44.3h10.1M231.7 51.9h15.3M231.7 46.8h15.3M277.5 51.9h15.2M277.5 57h15.2M338.4 138.3h-35.5v2.5h12.7"/>
<circle cx="384.1" cy="140.8" r=".51"/>
</g>
<circle cx="302.8" cy="138.3" r=".51" fill="#0dab76"/>
<g fill="none" stroke="#0dab76" stroke-width=".21">
<path d="M285.1 138.3h17.8M295.2 138.3v5"/>
<circle cx="302.8" cy="138.3" r=".51"/>
</g>
<circle cx="295.2" cy="138.3" r=".51" fill="#0dab76"/>
<g fill="none" stroke="#0dab76" stroke-width=".21">
<path d="M38.7 194.1h43.2M51.4 186.5v7.6"/>
<circle cx="295.2" cy="138.3" r=".51"/>
</g>
<circle cx="51.4" cy="194.1" r=".51" fill="#0dab76"/>
<g fill="none" stroke="#0dab76" stroke-width=".21">
<path d="M43.8 183.9v10.2"/>
<circle cx="51.4" cy="194.1" r=".51"/>
</g>
<circle cx="43.8" cy="194.1" r=".51" fill="#0dab76"/>
<g fill="none" stroke="#0dab76" stroke-width=".21">
<path d="M28.6 39.2h12.7M76.8 29h10.2M76.8 31.6h10.2M76.8 34.1h10.2M76.8 36.7h10.2M28.6 49.4h12.7M130.2 51.9h10.1M132.7 49.4h7.6M231.7 57h15.3M277.5 46.8h15.2M18.4 77.3h12.7M325.7 140.8h12.7"/>
<path d="M18.4 194.1h10.2M51.4 194.1v5.1M61.6 234.7h30.5M66.7 234.7v7.7"/>
<circle cx="43.8" cy="194.1" r=".51"/>
</g>
<circle cx="66.7" cy="234.7" r=".51" fill="#0dab76"/>
<g fill="none" stroke="#0dab76" stroke-width=".21">
<path d="M76.8 234.7v7.7"/>
<circle cx="66.7" cy="234.7" r=".51"/>
</g>
<circle cx="76.8" cy="234.7" r=".51" fill="#0dab76"/>
<g fill="none" stroke="#0dab76" stroke-width=".21">
<path d="M325.7 173.8h22.8M335.8 173.8v10.1h7.7"/>
<circle cx="76.8" cy="234.7" r=".51"/>
</g>
<circle cx="335.8" cy="173.8" r=".51" fill="#0dab76"/>
<g fill="none" stroke="#0dab76" stroke-width=".21">
<path d="M290.2 189h33"/>
<circle cx="335.8" cy="173.8" r=".51"/>
</g>
<circle cx="297.8" cy="189" r=".51" fill="#0dab76"/>
<circle cx="297.8" cy="189" r=".51" fill="none" stroke="#0dab76" stroke-width=".21"/>
<circle cx="307.9" cy="189" r=".51" fill="#0dab76"/>
<circle cx="307.9" cy="189" r=".51" fill="none" stroke="#0dab76" stroke-width=".21"/>
<circle cx="318.1" cy="189" r=".51" fill="#0dab76"/>
<g fill="none" stroke="#0dab76" stroke-width=".21">
<path d="M320.6 189v5.1h7.7"/>
<circle cx="318.1" cy="189" r=".51"/>
</g>
<circle cx="320.6" cy="189" r=".51" fill="#0dab76"/>
<g fill="none" stroke="#0dab76" stroke-width=".21">
<path d="M318.1 199.2v17.8M368.9 186.5v22.8h-50.8M328.3 201.7v7.6M56.5 222v12.7M66.7 252.5v17.8"/>
<circle cx="320.6" cy="189" r=".51"/>
</g>
<circle cx="328.2" cy="209.3" r=".51" fill="#0dab76"/>
<circle cx="328.2" cy="209.3" r=".51" fill="none" stroke="#0dab76" stroke-width=".21"/>
<circle cx="318.1" cy="209.3" r=".51" fill="#0dab76"/>
<g fill="none" stroke="#0dab76" stroke-width=".21">
<path d="M51.4 168.7v7.6M33.7 196.6h30.4M33.7 199.2h30.4M74.3 196.6h7.6M74.3 199.2h7.6M33.7 201.7h30.4M56.5 201.7v10.2M74.3 201.7h7.6"/>
<circle cx="318.1" cy="209.3" r=".51"/>
</g>
<circle cx="56.5" cy="201.7" r=".51" fill="#0dab76"/>
<g fill="none" stroke="#0dab76" stroke-width=".21">
<path d="M112.4 196.6h8.9M132.7 196.6h15.2M137.8 196.6v2.6M147.9 186.5v15.2"/>
<circle cx="56.5" cy="201.7" r=".51"/>
</g>
<circle cx="147.9" cy="196.6" r=".51" fill="#0dab76"/>
<circle cx="147.9" cy="196.6" r=".51" fill="none" stroke="#0dab76" stroke-width=".21"/>
<circle cx="137.8" cy="196.6" r=".51" fill="#0dab76"/>
<g fill="none" stroke="#0dab76" stroke-width=".21">
<path d="M123.8 196.6h8.9v2.6h-20.3M147.9 196.6h5.1"/>
<circle cx="137.8" cy="196.6" r=".51"/>
</g>
<circle cx="132.7" cy="196.6" r=".51" fill="#0dab76"/>
<g fill="none" stroke="#0dab76" stroke-width=".21">
<path d="M368.9 183.9h15.2"/>
<circle cx="132.7" cy="196.6" r=".51"/>
</g>
<circle cx="373.9" cy="183.9" r=".51" fill="#0dab76"/>
<g fill="none" stroke="#0dab76" stroke-width=".21">
<path d="M358.7 173.8h25.4v10.1h12.7"/>
<circle cx="373.9" cy="183.9" r=".51"/>
</g>
<circle cx="384.1" cy="183.9" r=".51" fill="#0dab76"/>
<g fill="none" stroke="#0dab76" stroke-width=".21">
<path d="M112.4 194.1h43.1M122.6 191.6v2.5"/>
<circle cx="384.1" cy="183.9" r=".51"/>
</g>
<circle cx="122.6" cy="194.1" r=".51" fill="#0dab76"/>
<g fill="none" stroke="#0dab76" stroke-width=".21">
<path d="M130.2 191.6v2.5"/>
<circle cx="122.6" cy="194.1" r=".51"/>
</g>
<circle cx="130.2" cy="194.1" r=".51" fill="#0dab76"/>
<g fill="none" stroke="#0dab76" stroke-width=".21">
<path d="M137.8 191.6v2.5"/>
<circle cx="130.2" cy="194.1" r=".51"/>
</g>
<circle cx="137.8" cy="194.1" r=".51" fill="#0dab76"/>
<g fill="none" stroke="#0dab76" stroke-width=".21">
<path d="M163.2 196.6h15.2M168.2 196.6v7.7M147.9 211.9v7.6"/>
<circle cx="137.8" cy="194.1" r=".51"/>
</g>
<circle cx="168.2" cy="196.6" r=".51" fill="#0dab76"/>
<g fill="none" stroke="#0dab76" stroke-width=".21">
<path d="M168.2 214.4v15.3M168.2 222h15.3"/>
<circle cx="168.2" cy="196.6" r=".51"/>
</g>
<circle cx="168.2" cy="222" r=".51" fill="#0dab76"/>
<g fill="none" stroke="#0dab76" stroke-width=".21">
<path d="M112.4 201.7h7.6v15.3M120 209.3h-7.6v10.2"/>
<circle cx="168.2" cy="222" r=".51"/>
</g>
<circle cx="120" cy="209.3" r=".51" fill="#0dab76"/>
<g fill="none" stroke="#0dab76" stroke-width=".21">
<path d="M107.3 219.5h5.1M120 227.1v10.2h-2.5"/>
<circle cx="120" cy="209.3" r=".51"/>
</g>
<circle cx="120" cy="237.3" r=".51" fill="#0dab76"/>
<g fill="none" stroke="#0dab76" stroke-width=".21">
<path d="M102.2 234.7h17.8"/>
<circle cx="120" cy="237.3" r=".51"/>
</g>
<circle cx="120" cy="234.7" r=".51" fill="#0dab76"/>
<circle cx="120" cy="234.7" r=".51" fill="none" stroke="#0dab76" stroke-width=".21"/>
<circle cx="318.1" cy="209.3" r=".51" fill="#0dab76"/>
<circle cx="318.1" cy="209.3" r=".51" fill="none" stroke="#0dab76" stroke-width=".21"/>
<circle cx="147.9" cy="196.6" r=".51" fill="#0dab76"/>
<circle cx="147.9" cy="196.6" r=".51" fill="none" stroke="#0dab76" stroke-width=".21"/>
<g font-size="3.6" fill="#808080">
<text x="346" y="26.5">R1</text>
<text x="346" y="34.2">10R</text>
<text x="145.3" y="36.1">U1</text>
<text x="122.6" y="48.6">R3</text>
<text x="130.8" y="48.6">470R</text>
<text x="116.2" y="57.5">470R</text>
<text x="117.7" y="55.2">R4</text>
<text x="348.5" y="69.7">R2</text>
<text x="38.3" y="74.3">5.1k</text>
<text x="39" y="76.5">R6</text>
<text x="348.5" y="77.3">10R</text>
<text x="145.3" y="82.7">CP2104-F03-GM</text>
<text x="311.7" y="146.4">10k</text>
<text x="313.3" y="144.1">R5</text>
<text x="311.7" y="179.4">100k</text>
<text x="313.3" y="177.1">1R1</text>
<text x="344.7" y="179.4">100k</text>
<text x="346.2" y="177.1">1R2</text>
<text x="54.7" y="188.8" transform="rotate(-90 54.7 188.8)">1R10</text>
<text x="57" y="190.3" transform="rotate(-90 57 190.3)">2R</text>
<text x="68.3" y="195.9">1R11</text>
<text x="73.5" y="193.6">0R</text>
<text x="68" y="198.4">1R12</text>
<text x="68" y="201">1R13</text>
<text x="144.9" y="202.5" transform="rotate(-90 144.9 202.5)">2R</text>
<text x="321.4" y="201.5" transform="rotate(-90 321.4 201.5)">1R3</text>
<text x="323.7" y="203" transform="rotate(-90 323.7 203)">453k</text>
<text x="147.2" y="208" transform="rotate(-90 147.2 208)">1R15</text>
<text x="165.2" y="208.2" transform="rotate(-90 165.2 208.2)">100k</text>
<text x="53.5" y="213.9" transform="rotate(-90 53.5 213.9)">10k</text>
<text x="167.5" y="210.5" transform="rotate(-90 167.5 210.5)">1R16</text>
<text x="55.8" y="218.1" transform="rotate(-90 55.8 218.1)">1R14</text>
<text x="117" y="217.7" transform="rotate(-90 117 217.7)">0R</text>
<text x="119.3" y="223.2" transform="rotate(-90 119.3 223.2)">1R19</text>
<text x="165.2" y="233.6" transform="rotate(-90 165.2 233.6)">100k</text>
<text x="321.4" y="229.4" transform="rotate(-90 321.4 229.4)">1R4</text>
<text x="323.7" y="230.9" transform="rotate(-90 323.7 230.9)">100k</text>
<text x="89.8" y="238">1R20</text>
<text x="167.5" y="235.9" transform="rotate(-90 167.5 235.9)">1R17</text>
<text x="63.6" y="244.4" transform="rotate(-90 63.6 244.4)">12k</text>
<text x="88.3" y="240.3">22R</text>
<text x="65.9" y="248.6" transform="rotate(-90 65.9 248.6)">1R18</text>
</g>
<g font-size="3.6" fill="#c90d0c">
<text x="304.1" y="264">TITLE:</text>
<text x="320.6" y="264">ttgo</text>
<text x="304.1" y="271.5">Document Number:</text>
<text x="391.7" y="271.5">REV:</text>
<text x="304.1" y="281.7">Date:</text>
<text x="315.6" y="281.7">16-Oct-20 10:17 PM</text>
<text x="375.2" y="281.7">Sheet:</text>
<text x="389.2" y="281.7">1/3</text>
</g>
<g font-size="2.9" fill="#808080">
<text x="120" y="40.8">D1</text>
<text x="28.6" y="190.5">D3</text>
<text x="157.9" y="202.3">D14</text>
</g>
<g font-size="2.5" fill="#808080">
<text x="46.4" y="26">J1</text>
<text x="81.9" y="29">VBUS</text>
<text x="81.9" y="31.6">VBUS</text>
<text x="81.9" y="34.1">VBUS</text>
<text x="28.6" y="39.2">CC1</text>
<text x="81.9" y="41.7">D+</text>
<text x="81.9" y="36.7">VBUS</text>
<text x="196.2" y="36.7" transform="rotate(-90 196.2 36.7)">VCC_UART</text>
<text x="310.5" y="41.7">D+</text>
<text x="394.3" y="41.7">DP</text>
<text x="81.9" y="46.8">D+</text>
<text x="81.9" y="44.3">D-</text>
<text x="112.4" y="44.3">5V</text>
<text x="234.3" y="46.8">RTS</text>
<text x="285.1" y="46.8">RST/EN</text>
<text x="362.5" y="42.6">FL1</text>
<text x="28.6" y="49.4">CC1</text>
<text x="81.9" y="49.4">D-</text>
<text x="109.9" y="49.4">U0RXD</text>
<text x="109.9" y="51.9">U0TXD</text>
<text x="234.3" y="51.9">DTR</text>
<text x="287.6" y="51.9">RTS</text>
<text x="127.6" y="59.5">DTR</text>
<text x="127.6" y="54.4">RTS</text>
<text x="191.1" y="54.4">DP</text>
<text x="191.1" y="57">DM</text>
<text x="234.3" y="57">IO0</text>
<text x="287.6" y="57">DTR</text>
<text x="347.3" y="57.9">ACM2012-900-2P-T001</text>
<text x="310.5" y="62.1">D-</text>
<text x="394.3" y="62.1">DM</text>
<text x="46.3" y="69.7">typec3.1</text>
<text x="18.4" y="77.3">CC1</text>
<text x="328.8" y="98.3" transform="rotate(-90 328.8 98.3)">D2</text>
<text x="341.4" y="98.3" transform="rotate(-90 341.4 98.3)">D4</text>
<text x="326.2" y="116" transform="rotate(-90 326.2 116)">AQHV15-01LTG-C</text>
<text x="338.9" y="116" transform="rotate(-90 338.9 116)">AQHV15-01LTG-C</text>
<text x="362.5" y="131.5">IC2</text>
<text x="362.5" y="134.1">ME6211C33M5G</text>
<text x="285.1" y="138.3">5V</text>
<text x="386.6" y="140.8">VCC_UART</text>
<text x="365" y="179.8">SY8089AAAC</text>
<text x="365" y="177.2">IC1</text>
<text x="339.6" y="183.6">L1</text>
<text x="394.3" y="183.9">+5V</text>
<text x="43.8" y="186.5" transform="rotate(-90 43.8 186.5)">5V</text>
<text x="108.6" y="189.9">IP5306_4.35V</text>
<text x="108.6" y="187.4">IC4</text>
<text x="148" y="191.6" transform="rotate(-90 148 191.6)">VBAT</text>
<text x="174.6" y="190.9">CN1</text>
<text x="290.2" y="189">VCC3V3</text>
<text x="339.6" y="186.1">VLCF4020T-2R2N1R7</text>
<text x="18.4" y="194.1">VBUS</text>
<text x="36.2" y="196.6">IO22</text>
<text x="150.5" y="194.1">+5V</text>
<text x="33.7" y="201.7">S_VN/39</text>
<text x="36.2" y="199.2">IO21</text>
<text x="132.3" y="215.8" transform="rotate(-90 132.3 215.8)">J4</text>
<text x="178.4" y="222">IO35</text>
<text x="129.8" y="230.3" transform="rotate(-90 129.8 230.3)">NR3015T1R0N</text>
<text x="56.5" y="237.3" transform="rotate(-90 56.5 237.3)">VCC3V3</text>
<text x="69.2" y="234.7">RST/EN</text>
<text x="66.7" y="267.8" transform="rotate(-90 66.7 267.8)">VCC3V3</text>
<text x="128.5" y="267" transform="rotate(-90 128.5 267)">S1</text>
<text x="126" y="282" transform="rotate(-90 126 282)">KMR621NGLFS</text>
</g>
<g font-size="2.1" fill="#808080">
<text x="41.4" y="28.7">A2</text>
<text x="48.7" y="29.8">TX1+</text>
<text x="62.5" y="29.8">VBUS1</text>
<text x="74.1" y="28.7">A4</text>
<text x="41.4" y="31.2">A3</text>
<text x="41.4" y="33.8">B2</text>
<text x="48.7" y="32.3">TX1-</text>
<text x="48.7" y="34.9">TX2+</text>
<text x="62.5" y="32.3">VBUS2</text>
<text x="62.5" y="34.9">VBUS3</text>
<text x="74.1" y="31.2">A9</text>
<text x="74.1" y="33.8">B4</text>
<text x="41.4" y="38.9">A5</text>
<text x="41.4" y="41.4">B5</text>
<text x="41.4" y="36.3">B3</text>
<text x="48.7" y="40">CC1</text>
<text x="48.7" y="37.4">TX2-</text>
<text x="62.5" y="37.4">VBUS4</text>
<text x="74.1" y="41.4">A6</text>
<text x="74.1" y="36.3">B9</text>
<text x="141.9" y="41.4">7</text>
<text x="169.1" y="40">VDD</text>
<text x="178.2" y="38.9">6</text>
<text x="178.2" y="41.4">5</text>
<text x="41.4" y="46.5">A8</text>
<text x="48.7" y="47.6">SBU1</text>
<text x="48.7" y="42.5">CC2</text>
<text x="65.5" y="42.5">D1+</text>
<text x="65.5" y="47.6">D2+</text>
<text x="66" y="45">D1-</text>
<text x="74.1" y="43.9">A7</text>
<text x="74.1" y="46.5">B6</text>
<text x="120.8" y="43.9">A</text>
<text x="128" y="43.9">C</text>
<text x="141.9" y="43.9">8</text>
<text x="147.7" y="42.5">REGIN</text>
<text x="147.7" y="45">VBUS</text>
<text x="163.4" y="47.6">SUSPEND</text>
<text x="169.9" y="42.5">VIO</text>
<text x="178.2" y="46.5">17</text>
<text x="248.5" y="46.5">1</text>
<text x="254.4" y="47.6">1</text>
<text x="268.9" y="47.6">6</text>
<text x="274.7" y="46.5">6</text>
<text x="40.4" y="51.6">B11</text>
<text x="41.4" y="49">B8</text>
<text x="48.7" y="50.1">SBU2</text>
<text x="48.7" y="52.7">RX1+</text>
<text x="66" y="50.1">D2-</text>
<text x="74.1" y="49">B7</text>
<text x="140.7" y="49">21</text>
<text x="140.7" y="51.6">20</text>
<text x="147.7" y="50.1">TXD</text>
<text x="147.7" y="52.7">RXD</text>
<text x="163.4" y="50.1">SUSPEND</text>
<text x="178.2" y="49">15</text>
<text x="248.5" y="51.6">2</text>
<text x="254.4" y="52.7">2</text>
<text x="268.9" y="52.7">5</text>
<text x="274.7" y="51.6">5</text>
<text x="347.6" y="49">1</text>
<text x="347.6" y="51.6">2</text>
<text x="353.4" y="50.1">1</text>
<text x="353.4" y="52.7">2</text>
<text x="357.7" y="52.7">3</text>
<text x="357.7" y="50.1">4</text>
<text x="363.6" y="51.6">3</text>
<text x="363.6" y="49">4</text>
<text x="40.3" y="59.2">A10</text>
<text x="40.3" y="54.1">B10</text>
<text x="40.4" y="56.6">A11</text>
<text x="48.7" y="57.7">RX2+</text>
<text x="48.7" y="55.2">RX1-</text>
<text x="63.5" y="55.2">GND1</text>
<text x="63.5" y="57.7">GND2</text>
<text x="74.1" y="54.1">A1</text>
<text x="74.1" y="56.6">A12</text>
<text x="74.1" y="59.2">B1</text>
<text x="140.7" y="56.6">18</text>
<text x="140.7" y="54.1">19</text>
<text x="140.7" y="59.2">23</text>
<text x="147.7" y="57.7">CTS</text>
<text x="147.7" y="55.2">RTS</text>
<text x="170.5" y="57.7">DN</text>
<text x="170.6" y="55.2">DP</text>
<text x="178.2" y="56.6">4</text>
<text x="178.2" y="54.1">3</text>
<text x="248.5" y="56.6">3</text>
<text x="254.4" y="57.7">3</text>
<text x="268.9" y="57.7">4</text>
<text x="274.7" y="56.6">4</text>
<text x="48.7" y="60.3">RX2-</text>
<text x="61.8" y="65.4">SHIELD</text>
<text x="63.5" y="60.3">GND3</text>
<text x="63.5" y="62.8">GND4</text>
<text x="74.1" y="61.7">B12</text>
<text x="74.1" y="64.3">S1*4</text>
<text x="140.7" y="61.7">22</text>
<text x="140.7" y="64.3">24</text>
<text x="147.7" y="62.8">DSR</text>
<text x="147.7" y="65.4">DCD</text>
<text x="147.7" y="60.3">DTR</text>
<text x="166.5" y="65.4">GPIO.1</text>
<text x="166.5" y="62.8">GPIO.0</text>
<text x="178.2" y="64.3">13</text>
<text x="178.2" y="61.7">14</text>
<text x="141.9" y="71.9">9</text>
<text x="141.9" y="66.8">1</text>
<text x="147.7" y="67.9">RI</text>
<text x="166.5" y="67.9">GPIO.2</text>
<text x="166.5" y="70.4">GPIO.3</text>
<text x="178.2" y="66.8">12</text>
<text x="178.2" y="69.3">11</text>
<text x="140.7" y="74.4">16</text>
<text x="147.7" y="75.5">VPP</text>
<text x="147.7" y="73">RST</text>
<text x="178.2" y="77">2*2</text>
<text x="168.8" y="78.1">GND</text>
<text x="317.7" y="82.6" transform="rotate(-90 317.7 82.6)">1</text>
<text x="330.4" y="82.6" transform="rotate(-90 330.4 82.6)">1</text>
<text x="317.7" y="98.6" transform="rotate(-90 317.7 98.6)">2</text>
<text x="330.4" y="98.6" transform="rotate(-90 330.4 98.6)">2</text>
<text x="339.9" y="137.9">1</text>
<text x="363.6" y="137.9">4</text>
<text x="339.9" y="140.4">2</text>
<text x="339.9" y="143">3</text>
<text x="345.8" y="139">VIN</text>
<text x="345.8" y="141.6">VSS</text>
<text x="353" y="141.6">VOUT</text>
<text x="355.9" y="139">NC</text>
<text x="363.6" y="140.4">5</text>
<text x="345.8" y="144.1">CE</text>
<text x="345" y="183.6">1</text>
<text x="350.9" y="184.7">EN</text>
<text x="359.3" y="184.7">IN</text>
<text x="366.1" y="183.6">4</text>
<text x="324.7" y="188.7">1</text>
<text x="340.7" y="188.7">2</text>
<text x="345" y="186.1">2</text>
<text x="345" y="188.7">3</text>
<text x="350.9" y="187.2">GND</text>
<text x="350.9" y="189.8">LX</text>
<text x="358.7" y="187.2">FB</text>
<text x="366.1" y="186.1">5</text>
<text x="29.4" y="193.8">A</text>
<text x="36.6" y="193.8">C</text>
<text x="83.5" y="193.8">1</text>
<text x="83.5" y="196.3">2</text>
<text x="89.3" y="194.9">VIN</text>
<text x="89.3" y="197.4">LED1</text>
<text x="99.1" y="194.9">VOUT</text>
<text x="101.5" y="197.4">SW</text>
<text x="109.6" y="193.8">8</text>
<text x="109.6" y="196.3">7</text>
<text x="153.7" y="196.3">C</text>
<text x="161" y="196.3">A</text>
<text x="177.4" y="193.8">1</text>
<text x="177.4" y="196.3">2</text>
<text x="83.5" y="198.8">3</text>
<text x="83.5" y="201.4">4</text>
<text x="89.3" y="199.9">LED2</text>
<text x="89.3" y="202.5">LED3</text>
<text x="100.8" y="202.5">KEY</text>
<text x="101" y="199.9">BAT</text>
<text x="109.6" y="198.8">6</text>
<text x="109.6" y="201.4">5</text>
<text x="120.9" y="199.4" transform="rotate(-90 120.9 199.4)">2</text>
<text x="123.4" y="199.4" transform="rotate(-90 123.4 199.4)">1</text>
<text x="97.9" y="207" transform="rotate(-90 97.9 207)">EP</text>
<text x="122" y="205.2" transform="rotate(-90 122 205.2)">2</text>
<text x="124.6" y="205.2" transform="rotate(-90 124.6 205.2)">1</text>
<text x="96.8" y="212.9" transform="rotate(-90 96.8 212.9)">9</text>
<text x="117.1" y="240" transform="rotate(-90 117.1 240)">3</text>
<text x="119.6" y="240" transform="rotate(-90 119.6 240)">1</text>
<text x="118.2" y="250.2" transform="rotate(-90 118.2 250.2)">NO_1</text>
<text x="118.2" y="260.3" transform="rotate(-90 118.2 260.3)">NO_2</text>
<text x="120.8" y="260.3" transform="rotate(-90 120.8 260.3)">COM_2 COM_1</text>
<text x="117.1" y="266.2" transform="rotate(-90 117.1 266.2)">4</text>
<text x="119.6" y="266.2" transform="rotate(-90 119.6 266.2)">2</text>
</g>
<g font-size="1.8" fill="#808080">
<text x="252.1" y="43.6">U$10</text>
<text x="92.1" y="61" transform="rotate(-90 92.1 61)">GND</text>
<text x="207.4" y="62.1">GND</text>
<text x="252.1" y="62.1">UMH3N</text>
<text x="61.6" y="78.8" transform="rotate(-90 61.6 78.8)">GND</text>
<text x="198.7" y="78.8" transform="rotate(-90 198.7 78.8)">GND</text>
<text x="316.6" y="112.9">GND</text>
<text x="329.3" y="112.9">GND</text>
<text x="49" y="154.7">GND</text>
<text x="334.4" y="153.5">GND</text>
<text x="293.7" y="158.5">GND</text>
<text x="382.6" y="161.1">GND</text>
<text x="127.8" y="170">GND</text>
<text x="299" y="176.2" transform="rotate(-90 299 176.2)">GND</text>
<text x="324.4" y="188.9" transform="rotate(-90 324.4 188.9)">GND</text>
<text x="169.5" y="196.5" transform="rotate(-90 169.5 196.5)">GND</text>
<text x="372.4" y="201.7">GND</text>
<text x="49.9" y="214.4">GND</text>
<text x="301.3" y="211.9">GND</text>
<text x="75.6" y="216.8" transform="rotate(-90 75.6 216.8)">GND</text>
<text x="146.4" y="239.8">GND</text>
<text x="316.6" y="242.4">GND</text>
<text x="166.7" y="255.1">GND</text>
<text x="75.3" y="262.7">GND</text>
<text x="118.5" y="277.9">GND</text>
</g>
</svg>
